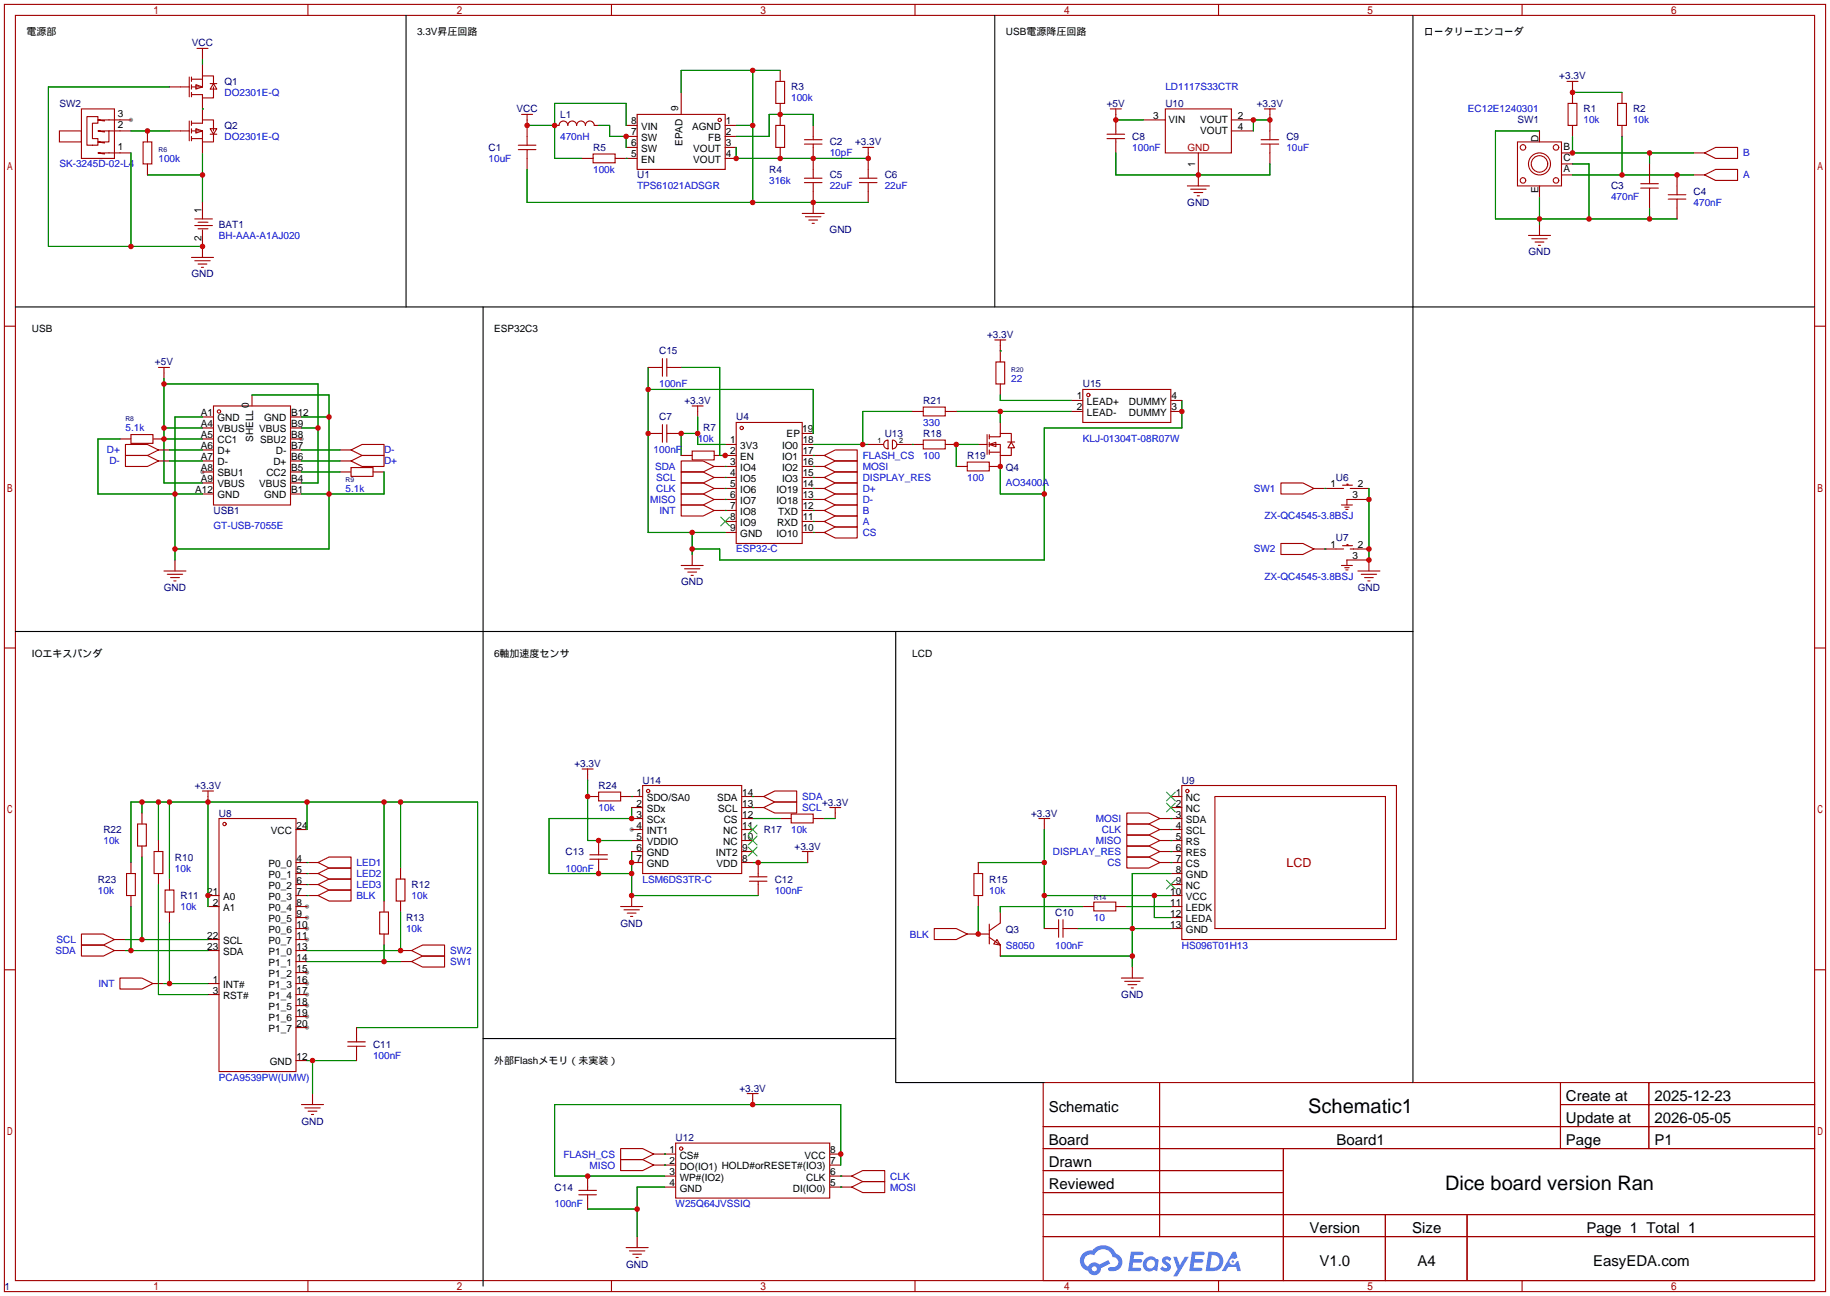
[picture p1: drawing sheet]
<svg xmlns="http://www.w3.org/2000/svg" width="422mm" height="299mm" viewBox="0 0 422 299" stroke-linecap="round" stroke-linejoin="round" font-family="sans-serif">
<g fill="#999">
<circle cx="30.2" cy="27.7" r=".51"/>
<circle cx="70.9" cy="237.2" r=".51"/>
<circle cx="70.9" cy="234.7" r=".51"/>
<circle cx="70.9" cy="232.2" r=".51"/>
<circle cx="70.9" cy="229.6" r=".51"/>
<circle cx="70.9" cy="227.1" r=".51"/>
<circle cx="70.9" cy="224.5" r=".51"/>
<circle cx="70.9" cy="216.9" r=".51"/>
<circle cx="70.9" cy="214.4" r=".51"/>
<circle cx="70.9" cy="211.8" r=".51"/>
<circle cx="70.9" cy="209.3" r=".51"/>
<circle cx="46.7" cy="109" r=".51"/>
<circle cx="69.6" cy="101.3" r=".51"/>
<circle cx="145.8" cy="191.5" r=".51"/>
</g>
<g fill="none" stroke="#a10000" stroke-width=".25">
<path d="M1 1h420.4v297.2h-420.4zM3.6 3.6h415.2v292.1h-415.2zM71.1 1v2.6M141.1 1v2.6M211.2 1v2.6M281.3 1v2.6M351.3 1v2.6M1 75.3h2.6M418.8 75.3h2.6M1 149.6h2.6M418.8 149.6h2.6M1 223.9h2.6"/>
<path d="M418.8 223.9h2.6M240.8 249.9h178v45.8h-178zM267.7 249.9v35.6M360.2 249.9v15.3M360.2 255h58.6M380.6 249.9v15.3M240.8 260.1h178M240.8 265.2h178M240.8 270.3h55.4M240.8 275.3h55.4M296.2 265.2v30.5M71.1 295.7v2.5"/>
<path d="M141.1 295.7v2.5M211.2 295.7v2.5M240.8 280.4h178M240.8 285.5h178M281.3 295.7v2.5M319.8 280.4v15.3M338.6 280.4v15.3M351.3 295.7v2.5"/>
</g>
<g fill="#5487ff">
<path d="M268.5 290.3a1.3 1.3 0 0 1 1.9 .3l-.4 .6a.54 .54 0 0 0-1-.2l.2 .2a1.28 1.28 0 0 1 .8 2 1.53 1.53 0 0 1-2.2-.3l.5-.6 .8 .5a.31 .31 0 0 0 .3-.3 .31 .31 0 0 0-.2-.3 1.12 1.12 0 0 1-.7-1.9z"/>
<path d="M270.8 290.2h.8l.7 1.9 1.2-1.9h.9l-2.7 4.5h-.9l1-1.7z"/>
<path d="M261 289h2.3a.46 .46 0 0 1 .5 .1 .46 .46 0 0 1 .1 .5l-.3 .2h-1.8l-.1 .9h1.6a.4 .4 0 0 1 .3 .4 .4 .4 0 0 1-.4 .4h-1.6l-.2 1.2h1.4a.46 .46 0 0 1 .5 .1 .46 .46 0 0 1 .1 .5l-.4 .2h-2.6z"/>
<path d="M275.1 289h2.3a.47 .47 0 0 1 .5 .1 .47 .47 0 0 1 .1 .5l-.3 .2h-1.8l-.1 .9h1.6a.4 .4 0 0 1 .4 .4 .4 .4 0 0 1-.5 .4h-1.6l-.2 1.2h1.4a.46 .46 0 0 1 .5 .1 .46 .46 0 0 1 .1 .5l-.4 .2h-2.6z"/>
<path d="M284.5 289h.8l.3 1.3-.6 .4a.75 .75 0 0 0-1.1 .3 .75 .75 0 0 0 .5 1 .75 .75 0 0 0 .9-.6l.5-.3 .6 2.4h-.8l-.3-1h-1.8l-.5 1h-1z"/>
<path d="M278.9 289l-.6 4.5h1.4a2.27 2.27 0 0 0 2.7-2.3 2.27 2.27 0 0 0-2.7-2.2zM279.7 289.8a1.5 1.5 0 0 1 1.8 1.5 1.5 1.5 0 0 1-1.9 1.4h-.3z"/>
<path d="M264.4 290.6a1.6 1.6 0 0 0-.4 2.3 1.6 1.6 0 0 0 2.3 .2l.8 .4 .3-2.5-.1-.3h-.5a1.58 1.58 0 0 0-2.4-.1zM265 291.1a.99 .99 0 0 1 1.6 .6 .99 .99 0 0 1-1.3 1.1 .98 .98 0 0 1-.3-1.7z"/>
<path d="M250 289.4a2.37 2.37 0 0 0 1.1 4 1.54 1.54 0 0 0 1.8 1 1.54 1.54 0 0 0 1.2-1.6l2.2-1.1-.5-.8-2.1 1.1a1.57 1.57 0 0 0-2.6 .4 1.5 1.5 0 0 1-.7-2.1 1.5 1.5 0 0 1 2.2-.5 2.23 2.23 0 0 1 2.3-1.4 2.23 2.23 0 0 1 1.9 1.8 1.16 1.16 0 0 1 1.3 1.1 1.16 1.16 0 0 1-1.1 1.3h-.7a.47 .47 0 0 0-.5 .3 .47 .47 0 0 0 .4 .6 2.14 2.14 0 0 0 2.7-1.4 2.14 2.14 0 0 0-1.3-2.7 3.2 3.2 0 0 0-5.5-.7l-1.1 .1zM252 292.9a.6 .6 0 0 1 1.2 0 .6 .6 0 0 1-1.2 0z"/>
<circle cx="284.6" cy="291.3" r=".28"/>
</g>
<g fill="none" stroke="#a10000" stroke-width=".25">
<path d="M43.7 17.8v4.6M44.2 17.8v1M44.2 19.6v1M44.2 18.3h2.5M45.2 19.6l1.5 .5-1.5 .5zM45.5 11.2h2.5M46.7 17.5h2.6v2.1M46.7 17.5v2.6h-2.5M46.7 11.2v2.5M46.7 15v2.5M48.5 19.3h1.5M49.3 19.3l.7 1.3h-1.5z"/>
<path d="M179.1 18.8h2v5.1h-2zM180.1 16.3v2.5M361.7 18.8h2.5M363 18.8v5.1M13.7 30.2h5.1v2.6h-5.1zM18.8 25.1h7.6v11.5h-7.6zM20.1 26.9h2.5v1.5h-1.3v3.6h1.3v1.5h-2.5zM25.1 30.2v2.6h-2.5l1.5 .2M25.1 30.2h-2.5l1.5 .3M25.1 30.2h5.1M30.2 35.3h-7.6l1.5 .3M30.2 27.7h-7.6l1.5 .2"/>
<path d="M33 32.8h2.1v5h-2.1zM34 30.2v2.6M34 37.8v2.6M39.1 30.2h4.6M39.1 20.1h4.6M43.7 27.9v4.6M44.2 28.4h2.5v-.7h2.6v2.5M44.2 30.2h2.5v2.6M44.2 32h2.5M44.2 21.3v1.1M44.2 27.9v1.1M44.2 29.7v1"/>
<path d="M44.2 31.5v1M45.2 29.7l1.5 .5-1.5 .5zM46.7 22.6v5.1M46.7 32.8v2.5M48.5 29.7h1.5l-.7 1.3zM48.5 31h1.5M49.3 30.7v2.1h-2.6M49.3 20.1v2.5h-2.6v-.8h-2.5M119.6 34.5h4.1M119.6 33.5h4.1M120.4 26.4h2.5M121.7 26.4v7.1"/>
<path d="M121.7 34.5v4.6M128 29h1a1.02 1.02 0 0 1 1-1.1 1.02 1.02 0 0 1 1.1 1.1 1.02 1.02 0 0 1 1-1.1 1.02 1.02 0 0 1 1 1.1 1.02 1.02 0 0 1 1-1.1 1.02 1.02 0 0 1 1 1.1 1.02 1.02 0 0 1 1-1.1 1.02 1.02 0 0 1 1.1 1.1h1M134.4 36.6h2.5M136.9 35.6h5.1v2h-5.1zM142 36.6h5.1M144.5 29h2.6M144.5 31.5h2.6M144.5 34h2.6M147.1 26.4h20.3v12.7h-20.3zM157.2 21.3v5.1M167.4 29h2.5M167.4 31.5h2.5"/>
<path d="M167.4 34h2.5M167.4 36.6h2.5M179.1 29h2v5h-2zM180.1 23.9v5.1M180.1 34v2.6M185.7 33.3h4M185.7 32.3h4M187.7 29v3.3M187.7 33.3v7.8M199.1 34h2.6M200.4 34v7.1M255.5 32h4.1"/>
<path d="M255.5 31h4.1M256.3 25.1h2.5M257.6 25.1v5.9M257.6 32v3.3M263.9 27.7h5.1M269 25.1h15.2v10.2h-15.2zM276.6 35.3v7.6M284.2 27.7h5.1M284.2 30.2h5.1M291.1 33.3h4M291.1 32.3h4M291.8 25.1h2.6"/>
<path d="M293.1 25.1v7.2M293.1 33.3v4.5M350.3 32.8h10.1v10.1h-10.1zM355.3 30.2v2.6M360.4 35.3h2.6M360.4 37.8h2.6M361.9 23.9h2.1v5.1h-2.1zM363 29v2.5M373.4 23.9h2v5.1h-2zM374.4 21.3v2.6M374.4 29v2.5M380.7 37.8v4.6"/>
<path d="M390.9 35.3h2.5M393.4 35.3l2.6-1.3h5.1v2.6h-5.1zM44.2 59.4h5.1M45 50.5h4M45 52.1h4M45.7 51.3h2.3M45.7 52.8h2.3M46.7 46.7v3.8M46.7 53.1v6.3M185.2 49.3h5M185.7 41.1h4M185.7 42.2h4"/>
<path d="M185.9 50h3.6M186.7 50.8h2M187.5 51.6h.5M187.7 42.2v7.1M198.4 41.1h4M198.4 42.2h4M200.4 42.2v4.5M274.1 42.9h5M274.8 43.7h3.6M275.6 44.5h2M276.4 45.2h.5M352.8 54.4h5.1"/>
<path d="M353.6 55.1h3.5M354.3 55.9h2.1M355.1 56.6h.5M355.3 42.9v2.6M355.3 51.8v2.6M360.4 40.4h2.6M378.7 42.4h4.1M378.7 43.4h4.1M380.7 43.4v4.6M385.1 45h4M385.1 46h4M387.1 40.4v4.6"/>
<path d="M387.1 46v4.5M390.9 40.4h2.5M393.4 40.4l2.6-1.3h5.1v2.6h-5.1zM45 60.2h3.5M45.7 61h2.1M46.5 61.7h.5M229.6 78.5h2.6M230.9 78.5v5.1M36.6 84.8h2.5M37.8 84.8v2.6M46.7 96.3h2.6M46.7 98.8h2.6"/>
<path d="M49.3 93.7h17.8v22.9h-17.8zM58.2 91.2v2.5M67.1 96.3h2.5M67.1 98.8h2.5M149.6 84.8h3.3M152.9 82.8v4.1M152.9 98v4.1M153.9 82.8v4.1M153.9 98v4.1M153.9 84.8h3.3M159.8 93.7h2.5M161 93.7v2.6"/>
<path d="M169.9 97.5h15.3v28h-15.3zM210.6 95h2.5M213.1 94h5.1v2h-5.1zM218.2 95h2.5M229.9 83.6h2v5h-2zM230.9 88.6v2.6M230.9 97.5v2.6M247.4 95h2.5M247.4 92.5h2.5M249.9 89.9h20.4v7.6h-20.4zM270.3 95h2.5M270.3 92.5h2.5"/>
<path d="M27.7 101.3h2.5M29 105.2h5l2.6 1.2-2.6 1.3h-5zM29 102.6h5l2.6 1.3-2.6 1.3h-5zM30.2 100.3h5.1v2.1h-5.1zM35.3 101.3h2.5M36.6 103.9h2.5M36.6 106.4h2.5M46.7 101.3h2.6M46.7 109h2.6M46.7 103.9h2.6M46.7 106.4h2.6M46.7 111.5h2.6"/>
<path d="M46.7 114h2.6M67.1 101.3h2.5M67.1 109h2.5M67.1 103.9h2.5M67.1 106.4h2.5M67.1 111.5h2.5M67.1 114h2.5M78.5 109h2.5M78.5 103.9h2.5M78.5 106.4h2.5M81 108h5.1v2h-5.1zM81 103.9l2.6-1.3h5v2.6h-5z"/>
<path d="M81 106.4l2.6-1.2h5v2.5h-5zM86.1 109h2.5M149.6 100.1h3.3M153.9 100.1h3.3M157.2 114h5.1l2.5 1.3-2.5 1.3h-5.1zM157.2 111.5h5.1l2.5 1.3-2.5 1.2h-5.1zM157.2 109h5.1l2.5 1.2-2.5 1.3h-5.1zM157.2 106.4h5.1l2.5 1.3-2.5 1.3h-5.1zM157.2 116.6h5.1l2.5 1.3-2.5 1.2h-5.1zM157.2 105.2h2.6M159.8 104.1h5v2.1h-5zM164.8 115.3h5.1"/>
<path d="M164.8 112.8h5.1M164.8 105.2h5.1M164.8 107.7h5.1M164.8 110.2h5.1M164.8 117.9h5.1M167.4 102.6h2.5M185.2 115.3h5M185.2 112.8h5M185.2 100.1h2.5M185.2 102.6h2.5M185.2 105.2h5M185.2 107.7h5"/>
<path d="M185.2 110.2h5M185.2 117.9h5M190.2 115.3l2.6-1.3h5.1v2.6h-5.1zM190.2 112.8l2.6-1.3h5.1v2.5h-5.1zM190.2 107.7l2.6-1.3h5.1v2.6h-5.1zM190.2 117.9l2.6-1.3h5.1v2.5h-5.1zM190.2 110.2l2.6-1.2h5.1v2.5h-5.1zM190.2 105.2l2.6-1.3h5.1v2.5h-5.1zM204.3 101.9l.7-.3v2a1.02 1.02 0 0 1-1-.6 1.02 1.02 0 0 1 .3-1.1zM206 101.6a1.02 1.02 0 0 1 1 1 1.02 1.02 0 0 1-1 1zM210.6 102.6h2.5M213.1 101.6h5.1v2h-5.1z"/>
<path d="M218.2 102.6h2.5M220.7 107.7h2.6M223.3 106.7h5v2h-5zM225.8 102.6h2M227.8 100.3v4.6M228.3 102.6h2.6v2.6h2.5v-1.8M228.3 100.8h2.6v-.7h2.5v2M228.3 102.6l1.6-.5v1zM228.3 100.3v1M228.3 102.1v1M228.3 103.9v1M228.3 104.4h2.6"/>
<path d="M230.9 105.2v2.5h-2.6M232.6 102h1.6M233.4 102.1l.8 1.3h-1.5zM295.7 111.5h5l2.6 1.3-2.6 1.2h-5zM303.3 112.8h6.8M309.6 116.6h2.6M309.9 112h2.3M310.4 117.1h1M310.6 117.6h.5M310.9 112v-.2h.2v.2M311.7 112.8h4.3M316 115.3h-5.1v1.3"/>
<path d="M37.8 131.8h5.1M38.6 132.6h3.6M39.4 133.3h2M40.1 134.1h.5M40.4 129.3v2.5M157.2 130.6h5.1M158 131.3h3.5M158.7 132.1h2.1M159.5 132.8h.5M159.8 128v2.6M167.4 120.4h2.5M167.4 122.9h2.5"/>
<path d="M185.2 120.4h5M185.2 122.9h5M190.2 122.9l2.6-1.2h5.1v2.5h-5.1zM190.2 120.4l2.6-1.3h5.1v2.6h-5.1zM295.7 125.5h5l2.6 1.2-2.6 1.3h-5zM303.3 126.7h6.8M309.6 130.6h2.6M309.9 126h2.3M310.4 131.1h1M310.6 131.6h.5M310.9 126v-.3h.2v.3M310.9 130.6v-1.3h5.1v2.5"/>
<path d="M311.7 126.7h4.3M313.4 131.8h5.1M314.2 132.6h3.6M315 133.3h2M315.7 134.1h.5M134.4 177.5h2.5M135.6 177.5v2.6M30.2 199.1v2.6M31.7 190.2h2.1v5.1h-2.1zM32.8 187.7v2.5M32.8 195.3v2.6M35.6 196.6h2v5.1h-2z"/>
<path d="M36.6 194.1v2.5M46.7 182.6h2.6M48 182.6v2.6M50.5 189h17.8v58.4h-17.8zM68.3 191.5h2.6M68.3 199.1h5.1M73.4 199.1l2.5-1.2h5.1v2.5h-5.1zM135.6 183.9h2.6M136.1 197.4h4.1M136.1 198.4h4.1M138.2 182.9h5.1v2h-5.1zM138.2 194.1v3.3"/>
<path d="M138.2 198.4v3.3M143.3 183.9h5M145.8 186.4h2.5M145.8 189h2.5M145.8 191.5h2.5M145.8 194.1h2.5M145.8 196.6h2.5M145.8 199.1h2.5M148.3 181.4h22.9v20.3h-22.9zM171.2 183.9h5.1M171.2 186.4h5.1M171.2 189h2.5"/>
<path d="M171.2 191.5h2.5M171.2 194.1h2.5M171.2 196.6h2.5M171.2 199.1h2.5M175 199.1v3.3M176.3 186.4l2.5-1.2h5.1v2.5h-5.1zM176.3 183.9l2.5-1.3h5.1v2.6h-5.1zM180.1 189h2.5M182.6 188h5.1v2h-5.1zM185.2 196.6h2.5M186.4 196.6v2.5M187.7 189h2.5"/>
<path d="M191.5 186.4h2.6M192.8 186.4v2.6M225.8 199.1v2.6M239.8 189h2.5M241 189v2.5M260.1 192.8h5.1l2.5 1.3-2.5 1.2h-5.1zM260.1 187.7h5.1l2.5 1.3-2.5 1.2h-5.1zM260.1 190.2h5.1l2.5 1.3-2.5 1.3h-5.1zM260.1 197.9h5.1l2.5 1.2-2.5 1.3h-5.1zM260.1 195.3h5.1l2.5 1.3-2.5 1.3h-5.1zM267.7 189h5.1M267.7 191.5h5.1"/>
<path d="M267.7 194.1h5.1M267.7 196.6h5.1M267.7 199.1h5.1M270.3 183.9h2.5M270.3 186.4h2.5M272.8 181.4h49.5v35.5h-49.5zM280.4 183.9h39.4v30.5h-39.4zM18.8 215.6h5.1l2.5 1.3-2.5 1.3h-5.1zM18.8 218.2h5.1l2.5 1.3-2.5 1.2h-5.1zM26.4 219.5h2.6M26.4 216.9h2.6M29.2 201.7h2v5.1h-2z"/>
<path d="M30.2 206.8v2.5M36.6 201.7v2.5M38.1 205.5h2v5.1h-2zM39.1 202.9v2.6M39.1 210.6v2.5M48 206.8h2.5M48 209.3h2.5M48 219.5h2.5M48 216.9h2.5M68.3 201.7h5.1M68.3 204.2h5.1M68.3 206.8h5.1"/>
<path d="M68.3 209.3h2.6M68.3 211.8h2.6M68.3 214.4h2.6M68.3 219.5h2.6M68.3 216.9h2.6M73.4 201.7l2.5-1.3h5.1v2.5h-5.1zM73.4 204.2l2.5-1.3h5.1v2.6h-5.1zM73.4 206.8l2.5-1.3h5.1v2.5h-5.1zM87.6 210.6h2.1v5h-2.1zM88.6 208v2.6M88.6 215.6v2.6M91.4 202.9h2.1v5.1h-2.1z"/>
<path d="M92.5 219.5h2.5M92.5 200.4v2.5M92.5 208v2.6M95 219.5l2.5-1.3h5.1v2.5h-5.1zM143.3 209.3h5M144 210.1h3.6M144.8 210.8h2M145.5 211.6h.5M145.8 206.8v2.5M173 202.4h4M173 203.5h4M175 203.5v3.3"/>
<path d="M215.6 214.4h5.1l2.6 1.2-2.6 1.3h-5.1zM223.3 215.6h5M224.8 201.7h2v5.1h-2zM225.8 206.8v2.5M228.3 213.4v4.5M228.3 216.4l2.6 1.8M230.1 216.9l.8 1.3-1.5-.3zM230.9 210.6v2.5l-2.6 1.8M230.9 218.2v2.5M241 214.4h3.3M244.3 212.3v4.1M245.4 214.4h3.3"/>
<path d="M245.4 212.3v4.1M249.9 209.3h2.6M252.5 208.3h5.1v2h-5.1zM257.6 209.3h2.5M270.3 201.7h2.5M270.3 204.2h2.5M270.3 206.8h2.5M270.3 209.3h2.5M270.3 211.8h2.5M270.3 214.4h2.5M27.7 225.8h5.1l2.5 1.3-2.5 1.2h-5.1zM35.3 227.1h2.5"/>
<path d="M48 227.1h2.5M48 229.6h2.5M68.3 222h2.6M68.3 227.1h2.6M68.3 229.6h2.6M68.3 237.2h2.6M68.3 234.7h2.6M68.3 232.2h2.6M68.3 224.5h2.6M82.3 237.2v3.3M92.5 222h2.5M95 222l2.5-1.3h5.1v2.6h-5.1z"/>
<path d="M258.8 225.8h5.1M259.6 226.6h3.5M260.3 227.3h2.1M261.1 228.1h.5M261.4 223.3v2.5M68.3 244.9h2.6M69.6 255h5.1M70.4 255.8h3.5M71.1 256.5h2.1M71.9 257.3h.5M72.1 252.5v2.5M80.3 241.6h4"/>
<path d="M80.3 240.5h4M82.3 241.6v3.3M172.5 252.5h2.5M173.7 252.5v2.5M133.6 274.8h4.1M133.6 275.8h4.1M135.6 271.5v3.3M135.6 275.8v3.3M143.3 267.7h5l2.6 1.3-2.6 1.3h-5zM143.3 265.2h5l2.6 1.2-2.6 1.3h-5zM150.9 266.4h5.1M150.9 269h5.1"/>
<path d="M153.4 271.5h2.6M153.4 274.1h2.6M156 263.9h35.5v12.7h-35.5zM191.5 266.4h2.6M191.5 269h2.6M191.5 271.5h5.1M191.5 274.1h5.1M196.6 274.1l2.5-1.3h5.1v2.5h-5.1zM196.6 271.5l2.5-1.2h5.1v2.5h-5.1zM144.5 288h5.1M145.3 288.8h3.5M146 289.6h2.1"/>
<path d="M146.8 290.3h.5M147.1 285.5v2.5"/>
<circle cx="166.1" cy="27.7" r=".38"/>
<circle cx="351.5" cy="34" r=".63"/>
<circle cx="355.3" cy="37.8" r="2.54"/>
<circle cx="355.3" cy="37.8" r="1.9"/>
<circle cx="359.2" cy="34" r=".63"/>
<circle cx="351.5" cy="41.7" r=".63"/>
<circle cx="359.2" cy="41.7" r=".63"/>
<circle cx="50.5" cy="95" r=".38"/>
<circle cx="171.2" cy="98.8" r=".38"/>
<circle cx="251.2" cy="91.2" r=".38"/>
<circle cx="51.8" cy="190.2" r=".38"/>
<circle cx="149.6" cy="182.6" r=".38"/>
<circle cx="274.1" cy="182.6" r=".38"/>
<circle cx="157.2" cy="265.2" r=".38"/>
</g>
<g fill="none" stroke="#008700" stroke-width=".25">
<path d="M46.7 13.7v1.3M173.7 16.3v30.4M180.1 16.3h-22.9v5M30.2 30.2h8.9M30.2 35.3v21.6M39.1 20.1h-27.9v36.8h35.5M46.7 25.1h.1M46.7 35.3v11.4M121.7 29h6.3M121.7 39.1v7.6h78.7M138.2 29h2.5v2.5h3.8v2.5M144.5 36.6h.1"/>
<path d="M144.5 29v-5.1h-16.5v12.7h6.4M169.9 29h3.8M169.9 34v2.6h30.5M187.7 29v-2.6h-10.2v5.1h-7.6M257.6 35.3v5.1h35.5v-2.6M257.6 27.7h6.3M293.1 27.7h-3.8v2.5M355.3 30.2h-10.1v20.3h41.9M363 37.8h3.8v12.7M363 31.5v3.8h27.9M363 21.3h11.4M374.4 31.5v8.9"/>
<path d="M380.7 35.3v2.5M34 40.4h12.7M355.3 45.5v6.3M363 40.4h27.9M380.7 48v2.5M37.8 87.4v24.1h8.9M37.8 88.6h35.6v22.9h-3.8M37.8 98.8h8.9M46.7 96.3h-6.3v33M58.2 91.2h17.7v35.5h-35.5M69.6 98.8h3.8M69.6 96.3h6.3"/>
<path d="M149.6 89.9h38.1v10.2M149.6 84.8v38.1h17.8M157.2 84.8h8.9v20.4h1.3M161 96.3v6.3h6.4M210.6 95h-11.5v7.6M220.7 95h26.7M230.9 81h.1M230.9 91.2v1.3h16.5M230.9 95v2.5M272.8 92.5v6.3h-31.8v30.5h-74.9v-2.6h-6.3M27.7 101.3h-5.1v12.7h24.1M37.8 101.3h8.9"/>
<path d="M39.1 106.4h7.6M39.1 103.9h7.6M69.6 106.4h8.9M69.6 103.9h8.9M69.6 109h8.9M88.6 109v5h-19M161 100.1h-3.8v5.1M167.4 112.8h.1M167.4 107.7h.1M167.4 110.2h.1M167.4 117.9h.1M167.4 115.3h.1"/>
<path d="M187.7 115.3h.1M187.7 112.8h.1M187.7 110.2h.1M187.7 117.9h.1M187.7 105.2h.1M187.7 107.7h.1M187.7 102.6h12.7M210.6 102.6h.1M225.8 102.6h-5.1v5.1M230.9 107.7v6.3h10.1M305.8 112.8h.1M316 112.8v16.5"/>
<path d="M159.8 122.9v5.1M187.7 122.9h.1M187.7 120.4h.1M305.8 126.7h.1M30.2 199.1v-13.9h80v52h-27.9M32.8 185.2v2.5M32.8 197.9v19M36.6 185.2v8.9M39.1 185.2v17.7M48 185.2v24.1M70.9 199.1h.1M70.9 185.2v6.3"/>
<path d="M88.6 185.2v22.8M92.5 185.2v15.2M135.6 180.1v14h10.2M145.8 183.9h.1M145.8 186.4v2.6h-19.1v12.7h19.1M145.8 196.6v10.2h29.2M173.7 186.4h.1M173.7 183.9h.1M173.7 199.1h12.7M173.7 189h6.4M190.2 189h2.6M225.8 199.1h15.2"/>
<path d="M241 191.5v22.9M270.3 199.1h.1M270.3 191.5h.1M270.3 196.6h.1M270.3 194.1h.1M270.3 189h.1M29 216.9h19M29 219.5h19M30.2 209.3v10.2M36.6 204.2v25.4h11.4M39.1 213.1v14M70.9 201.7h.1"/>
<path d="M70.9 204.2h.1M70.9 206.8h.1M88.6 218.2v3.8M92.5 210.6v8.9h-21.6M225.8 209.3v6.3M241 206.8h29.3M248.7 214.4h21.6M249.9 209.3h-19v1.3M260.1 209.3h10.2M266.4 206.8v5h3.9M270.3 201.7h-8.9v21.6M37.8 227.1h10.2"/>
<path d="M70.9 222h21.6M230.9 220.7h30.5M70.9 244.9h11.4M72.1 244.9v7.6M135.6 279.1h11.5M153.4 269h.1M153.4 266.4h.1M153.4 274.1h-6.3v11.4M194.1 271.5h.1M194.1 274.1h.1M194.1 269v-14h-66.1v16.5h25.4"/>
</g>
<g fill="none" stroke="#3c3" stroke-width=".25">
<path d="M166.4 119.4l2 2M168.4 119.4l-2 2M172.7 195.6l2.1 2M172.7 193l2.1 2.1M172.7 190.5l2.1 2M174.8 195.6l-2.1 2M174.8 193l-2.1 2.1M174.8 190.5l-2.1 2M269.2 182.9l2.1 2M269.2 185.4l2.1 2.1M271.3 182.9l-2.1 2M271.3 185.4l-2.1 2.1"/>
<path d="M269.2 203.2l2.1 2M271.3 203.2l-2.1 2"/>
</g>
<path d="M200.4 102.6h3.6M207 102.6h3.6" fill="none" stroke="#870000" stroke-width=".25"/>
<path d="M93.7 3.6v67.3M229.6 3.6v67.3M326.1 3.6v246.3M3.6 70.9h415.2M111.5 70.9v226M3.6 145.8h322.5M206.8 145.8v104.1h34.2M111.5 239.8h95.3" fill="none" stroke="#000" stroke-width=".25"/>
<g fill="#c00">
<circle cx="355.3" cy="50.5" r=".63"/>
<circle cx="366.8" cy="50.5" r=".63"/>
<circle cx="380.7" cy="50.5" r=".63"/>
<circle cx="46.7" cy="40.4" r=".63"/>
<circle cx="316" cy="115.3" r=".63"/>
<circle cx="316" cy="126.7" r=".63"/>
<circle cx="316" cy="129.3" r=".63"/>
<circle cx="34" cy="30.2" r=".63"/>
<circle cx="30.2" cy="56.9" r=".63"/>
<circle cx="46.7" cy="56.9" r=".63"/>
<circle cx="374.4" cy="40.4" r=".63"/>
<circle cx="387.1" cy="40.4" r=".63"/>
<circle cx="363" cy="35.3" r=".63"/>
<circle cx="380.7" cy="35.3" r=".63"/>
<circle cx="363" cy="21.3" r=".63"/>
<circle cx="261.4" cy="214.4" r=".63"/>
<circle cx="261.4" cy="220.7" r=".63"/>
<circle cx="128" cy="29" r=".63"/>
<circle cx="121.7" cy="29" r=".63"/>
<circle cx="144.5" cy="31.5" r=".63"/>
<circle cx="180.1" cy="26.4" r=".63"/>
<circle cx="169.9" cy="36.6" r=".63"/>
<circle cx="180.1" cy="36.6" r=".63"/>
<circle cx="187.7" cy="36.6" r=".63"/>
<circle cx="200.4" cy="36.6" r=".63"/>
<circle cx="173.7" cy="16.3" r=".63"/>
<circle cx="173.7" cy="29" r=".63"/>
<circle cx="173.7" cy="46.7" r=".63"/>
<circle cx="187.7" cy="46.7" r=".63"/>
<circle cx="161" cy="100.1" r=".63"/>
<circle cx="157.2" cy="100.1" r=".63"/>
<circle cx="266.4" cy="206.8" r=".63"/>
<circle cx="241" cy="206.8" r=".63"/>
<circle cx="241" cy="199.1" r=".63"/>
<circle cx="70.9" cy="185.2" r=".63"/>
<circle cx="48" cy="185.2" r=".63"/>
<circle cx="48" cy="206.8" r=".63"/>
<circle cx="39.1" cy="185.2" r=".63"/>
<circle cx="36.6" cy="185.2" r=".63"/>
<circle cx="32.8" cy="185.2" r=".63"/>
<circle cx="88.6" cy="185.2" r=".63"/>
<circle cx="92.5" cy="185.2" r=".63"/>
<circle cx="39.1" cy="227.1" r=".63"/>
<circle cx="32.8" cy="216.9" r=".63"/>
<circle cx="30.2" cy="219.5" r=".63"/>
<circle cx="72.1" cy="244.9" r=".63"/>
<circle cx="92.5" cy="219.5" r=".63"/>
<circle cx="88.6" cy="222" r=".63"/>
<circle cx="167.4" cy="105.2" r=".63"/>
<circle cx="257.6" cy="27.7" r=".63"/>
<circle cx="276.6" cy="40.4" r=".63"/>
<circle cx="293.1" cy="27.7" r=".63"/>
<circle cx="289.3" cy="27.7" r=".63"/>
<circle cx="37.8" cy="101.3" r=".63"/>
<circle cx="37.8" cy="98.8" r=".63"/>
<circle cx="37.8" cy="88.6" r=".63"/>
<circle cx="73.4" cy="98.8" r=".63"/>
<circle cx="225.8" cy="215.6" r=".63"/>
<circle cx="40.4" cy="114" r=".63"/>
<circle cx="40.4" cy="126.7" r=".63"/>
<circle cx="75.9" cy="114" r=".63"/>
<circle cx="75.9" cy="96.3" r=".63"/>
<circle cx="175" cy="199.1" r=".63"/>
<circle cx="145.8" cy="199.1" r=".63"/>
<circle cx="145.8" cy="201.7" r=".63"/>
<circle cx="145.8" cy="206.8" r=".63"/>
<circle cx="138.2" cy="201.7" r=".63"/>
<circle cx="145.8" cy="189" r=".63"/>
<circle cx="173.7" cy="255" r=".63"/>
<circle cx="135.6" cy="271.5" r=".63"/>
<circle cx="194.1" cy="266.4" r=".63"/>
<circle cx="147.1" cy="279.1" r=".63"/>
<circle cx="241" cy="114" r=".63"/>
<circle cx="230.9" cy="107.7" r=".63"/>
<circle cx="272.8" cy="95" r=".63"/>
<circle cx="159.8" cy="126.7" r=".63"/>
<circle cx="159.8" cy="122.9" r=".63"/>
<circle cx="149.6" cy="100.1" r=".63"/>
<circle cx="149.6" cy="89.9" r=".63"/>
<circle cx="199.1" cy="102.6" r=".63"/>
<circle cx="220.7" cy="102.6" r=".63"/>
<circle cx="230.9" cy="95" r=".63"/>
<circle cx="138.2" cy="194.1" r=".63"/>
<circle cx="135.6" cy="183.9" r=".63"/>
</g>
<g font-size="4.6">
<text x="302" y="257">Schematic1</text>
<text x="333.5" y="274.8">Dice board version Ran</text>
</g>
<g font-size="3.5">
<text x="242.1" y="256.7">Schematic</text>
<text x="361.5" y="254.2">Create at</text>
<text x="381.9" y="254.2">2025-12-23</text>
<text x="361.5" y="259.2">Update at</text>
<text x="381.9" y="259.2">2026-05-05</text>
<text x="242.1" y="264.3">Board</text>
<text x="242.1" y="269.4">Drawn</text>
<text x="308.5" y="264.3">Board1</text>
<text x="361.5" y="264.3">Page</text>
<text x="381.9" y="264.3">P1</text>
<text x="242.1" y="274.5">Reviewed</text>
<text x="302.3" y="284.6">Version</text>
<text x="326" y="284.6">Size</text>
<text x="366.2" y="284.6">Page 1 Total 1</text>
<text x="304.6" y="292.3">V1.0</text>
<text x="327.2" y="292.3">A4</text>
<text x="367.7" y="292.3">EasyEDA.com</text>
</g>
<text font-size="2.9" fill="#a00000" x="296.9" y="200.3">LCD</text>
<g font-size="2.3">
<text x="6.1" y="8.2">電源部</text>
<text x="96.3" y="8.2">3.3V昇圧回路</text>
<text x="232.2" y="8.2">USB電源降圧回路</text>
<text x="328.7" y="8.2">ロータリーエンコーダ</text>
<text x="27.2" y="27">3</text>
<text x="27.2" y="29.5">2</text>
<text x="145.7" y="28.7">8</text>
<text x="148" y="30">VIN</text>
<text x="156.5" y="25.6" transform="rotate(-90 156.5 25.6)">9</text>
<text x="159.8" y="30">AGND</text>
<text x="167.5" y="28.7">1</text>
<text x="266.2" y="27.5">3</text>
<text x="269.7" y="28.5">VIN</text>
<text x="277.1" y="28.5">VOUT</text>
<text x="285.8" y="27.5">2</text>
<text x="285.8" y="30">4</text>
<text x="27.2" y="34.6">1</text>
<text x="145.7" y="33.8">6</text>
<text x="145.7" y="31.3">7</text>
<text x="148" y="35.1">SW</text>
<text x="148" y="32.5">SW</text>
<text x="157.5" y="33.7" transform="rotate(-90 157.5 33.7)">EPAD</text>
<text x="160" y="35.1">VOUT</text>
<text x="163.5" y="32.5">FB</text>
<text x="167.5" y="31.3">2</text>
<text x="167.5" y="33.8">3</text>
<text x="277.1" y="31">VOUT</text>
<text x="355.1" y="32.8" transform="rotate(-90 355.1 32.8)">D</text>
<text x="360.9" y="34.6">B</text>
<text x="145.7" y="36.3">5</text>
<text x="148" y="37.6">EN</text>
<text x="160" y="37.6">VOUT</text>
<text x="167.5" y="36.3">4</text>
<text x="275.9" y="38.6" transform="rotate(-90 275.9 38.6)">1</text>
<text x="360.9" y="39.7">A</text>
<text x="360.9" y="37.1">C</text>
<text x="355.1" y="44.5" transform="rotate(-90 355.1 44.5)">E</text>
<text x="46.5" y="49.3" transform="rotate(-90 46.5 49.3)">1</text>
<text x="46.5" y="55.6" transform="rotate(-90 46.5 55.6)">2</text>
<text x="7.4" y="76.8">USB</text>
<text x="114" y="76.8">ESP32C3</text>
<text x="57.4" y="94.2" transform="rotate(-90 57.4 94.2)">0</text>
<text x="248.5" y="92.2">1</text>
<text x="248.5" y="94.8">2</text>
<text x="250.9" y="93.5">LEAD+</text>
<text x="260.6" y="93.5">DUMMY</text>
<text x="270.4" y="94.8">3</text>
<text x="270.4" y="92.2">4</text>
<text x="46.3" y="96">A1</text>
<text x="46.3" y="98.6">A4</text>
<text x="46.3" y="101.1">A5</text>
<text x="50.2" y="97.3">GND</text>
<text x="50.2" y="99.8">VBUS</text>
<text x="59.8" y="99.8">VBUS</text>
<text x="61" y="97.3">GND</text>
<text x="67.2" y="101.1">B8</text>
<text x="67.2" y="98.6">B9</text>
<text x="67.2" y="96">B12</text>
<text x="181.6" y="100.9">EP</text>
<text x="185.2" y="99.8">19</text>
<text x="250.9" y="96">LEAD-</text>
<text x="260.6" y="96">DUMMY</text>
<text x="46.3" y="103.7">A6</text>
<text x="46.3" y="106.2">A7</text>
<text x="50.2" y="102.4">CC1</text>
<text x="50.2" y="104.9">D+</text>
<text x="50.2" y="107.5">D-</text>
<text x="58.5" y="102" transform="rotate(-90 58.5 102)">SHELL</text>
<text x="60.1" y="102.4">SBU2</text>
<text x="63.1" y="107.5">D+</text>
<text x="63.7" y="104.9">D-</text>
<text x="67.2" y="106.2">B6</text>
<text x="67.2" y="103.7">B7</text>
<text x="168.5" y="107.5">3</text>
<text x="168.5" y="104.9">2</text>
<text x="168.5" y="102.4">1</text>
<text x="170.9" y="106.2">EN</text>
<text x="170.9" y="103.7">3V3</text>
<text x="180.5" y="103.7">IO0</text>
<text x="180.5" y="106.2">IO1</text>
<text x="185.3" y="102.4">18</text>
<text x="185.3" y="104.9">17</text>
<text x="185.3" y="107.5">16</text>
<text x="45" y="113.8">A12</text>
<text x="46.3" y="108.7">A8</text>
<text x="46.3" y="111.3">A9</text>
<text x="50.2" y="110">SBU1</text>
<text x="50.2" y="112.5">VBUS</text>
<text x="59.8" y="112.5">VBUS</text>
<text x="61.5" y="110">CC2</text>
<text x="67.2" y="113.8">B1</text>
<text x="67.2" y="111.3">B4</text>
<text x="67.2" y="108.7">B5</text>
<text x="168.5" y="112.5">5</text>
<text x="168.5" y="110">4</text>
<text x="170.9" y="113.8">IO6</text>
<text x="170.9" y="111.3">IO5</text>
<text x="170.9" y="108.7">IO4</text>
<text x="179.2" y="113.8">IO19</text>
<text x="180.5" y="108.7">IO2</text>
<text x="180.5" y="111.3">IO3</text>
<text x="185.3" y="110">15</text>
<text x="185.3" y="112.5">14</text>
<text x="307.1" y="112.5">1</text>
<text x="313.4" y="112.5">2</text>
<text x="50.2" y="115.1">GND</text>
<text x="61" y="115.1">GND</text>
<text x="168.5" y="117.6">7</text>
<text x="168.5" y="115.1">6</text>
<text x="170.9" y="118.9">IO8</text>
<text x="170.9" y="116.4">IO7</text>
<text x="179.2" y="116.4">IO18</text>
<text x="179.6" y="118.9">TXD</text>
<text x="185.3" y="115.1">13</text>
<text x="185.3" y="117.6">12</text>
<text x="312.2" y="115.1">3</text>
<text x="168.5" y="122.7">9</text>
<text x="168.5" y="120.2">8</text>
<text x="170.9" y="124">GND</text>
<text x="170.9" y="121.4">IO9</text>
<text x="179.2" y="124">IO10</text>
<text x="179.4" y="121.4">RXD</text>
<text x="185.3" y="120.2">11</text>
<text x="185.3" y="122.7">10</text>
<text x="307.1" y="126.5">1</text>
<text x="312.2" y="129.1">3</text>
<text x="313.4" y="126.5">2</text>
<text x="7.4" y="151.7">IOエキスパンダ</text>
<text x="114" y="151.7">6軸加速度センサ</text>
<text x="210.6" y="151.7">LCD</text>
<text x="146.9" y="183.7">1</text>
<text x="149.3" y="184.9">SDO/SA0</text>
<text x="165.5" y="184.9">SDA</text>
<text x="171.3" y="183.7">14</text>
<text x="271.4" y="183.7">1</text>
<text x="273.7" y="184.9">NC</text>
<text x="68.5" y="191.3">24</text>
<text x="146.9" y="186.2">2</text>
<text x="146.9" y="188.7">3</text>
<text x="146.9" y="191.3">4</text>
<text x="149.3" y="187.5">SDx</text>
<text x="149.3" y="190">SCx</text>
<text x="165.8" y="187.5">SCL</text>
<text x="167" y="190">CS</text>
<text x="171.3" y="191.3">11</text>
<text x="171.3" y="188.7">12</text>
<text x="171.3" y="186.2">13</text>
<text x="271.4" y="186.2">2</text>
<text x="271.4" y="188.7">3</text>
<text x="271.4" y="191.3">4</text>
<text x="273.7" y="187.5">NC</text>
<text x="273.7" y="190">SDA</text>
<text x="62.5" y="192.6">VCC</text>
<text x="146.9" y="193.8">5</text>
<text x="146.9" y="196.4">6</text>
<text x="149.3" y="192.6">INT1</text>
<text x="149.3" y="195.1">VDDIO</text>
<text x="149.3" y="197.6">GND</text>
<text x="165.3" y="197.6">INT2</text>
<text x="166.9" y="195.1">NC</text>
<text x="166.9" y="192.6">NC</text>
<text x="171.3" y="196.4">9</text>
<text x="171.3" y="193.8">10</text>
<text x="271.4" y="193.8">5</text>
<text x="271.4" y="196.4">6</text>
<text x="273.7" y="192.6">SCL</text>
<text x="273.7" y="195.1">RS</text>
<text x="273.7" y="197.6">RES</text>
<text x="62" y="202.7">P0_1</text>
<text x="62" y="200.2">P0_0</text>
<text x="68.5" y="204">6</text>
<text x="68.5" y="201.4">5</text>
<text x="68.5" y="198.9">4</text>
<text x="146.9" y="198.9">7</text>
<text x="149.3" y="200.2">GND</text>
<text x="165.4" y="200.2">VDD</text>
<text x="171.3" y="198.9">8</text>
<text x="271.4" y="198.9">7</text>
<text x="271.4" y="201.4">8</text>
<text x="271.4" y="204">9</text>
<text x="273.7" y="200.2">CS</text>
<text x="273.7" y="202.7">GND</text>
<text x="47.9" y="206.5">21</text>
<text x="49.1" y="209.1">2</text>
<text x="51.5" y="207.8">A0</text>
<text x="62" y="207.8">P0_3</text>
<text x="62" y="205.3">P0_2</text>
<text x="68.5" y="209.1">8</text>
<text x="68.5" y="206.5">7</text>
<text x="270.1" y="206.5">10</text>
<text x="270.1" y="209.1">11</text>
<text x="273.7" y="205.3">NC</text>
<text x="273.7" y="207.8">VCC</text>
<text x="51.5" y="210.3">A1</text>
<text x="62" y="215.4">P0_6</text>
<text x="62" y="212.9">P0_5</text>
<text x="62" y="210.3">P0_4</text>
<text x="68.5" y="214.1">10</text>
<text x="68.5" y="211.6">9</text>
<text x="270.1" y="211.6">12</text>
<text x="270.1" y="214.1">13</text>
<text x="273.7" y="210.3">LEDK</text>
<text x="273.7" y="212.9">LEDA</text>
<text x="273.7" y="215.4">GND</text>
<text x="47.9" y="216.7">22</text>
<text x="47.9" y="219.2">23</text>
<text x="51.5" y="218">SCL</text>
<text x="51.5" y="220.5">SDA</text>
<text x="62" y="220.5">P1_0</text>
<text x="62" y="218">P0_7</text>
<text x="68.5" y="221.8">14</text>
<text x="68.5" y="219.2">13</text>
<text x="68.5" y="216.7">11</text>
<text x="49.1" y="226.8">1</text>
<text x="62" y="225.6">P1_2</text>
<text x="62" y="223">P1_1</text>
<text x="68.5" y="226.8">16</text>
<text x="68.5" y="224.3">15</text>
<text x="49.1" y="229.4">3</text>
<text x="51.5" y="228.1">INT#</text>
<text x="51.5" y="230.7">RST#</text>
<text x="62" y="233.2">P1_5</text>
<text x="62" y="230.7">P1_4</text>
<text x="62" y="228.1">P1_3</text>
<text x="68.5" y="231.9">18</text>
<text x="68.5" y="229.4">17</text>
<text x="62" y="238.3">P1_7</text>
<text x="62" y="235.7">P1_6</text>
<text x="68.5" y="237">20</text>
<text x="68.5" y="234.5">19</text>
<text x="62.3" y="245.9">GND</text>
<text x="68.5" y="244.6">12</text>
<text x="114" y="245.7">外部Flashメモリ（未実装）</text>
<text x="154.5" y="266.2">1</text>
<text x="154.5" y="268.8">2</text>
<text x="156.9" y="267.5">CS#</text>
<text x="185.7" y="267.5">VCC</text>
<text x="191.6" y="268.7">7</text>
<text x="191.6" y="266.2">8</text>
<text x="154.5" y="271.3">3</text>
<text x="154.5" y="273.8">4</text>
<text x="156.9" y="270">DO(IO1) HOLD#orRESET#(IO3)</text>
<text x="156.9" y="272.6">WP#(IO2)</text>
<text x="156.9" y="275.1">GND</text>
<text x="183" y="275.1">DI(IO0)</text>
<text x="186.1" y="272.6">CLK</text>
<text x="191.6" y="273.8">5</text>
<text x="191.6" y="271.3">6</text>
</g>
<g font-size="2.3" fill="#000080">
<text x="44.3" y="10.7">VCC</text>
<text x="51.8" y="19.6">Q1</text>
<text x="182.6" y="20.9">R3</text>
<text x="359.9" y="18.3">+3.3V</text>
<text x="13.7" y="24.7">SW2</text>
<text x="51.8" y="29.8">Q2</text>
<text x="119.2" y="26">VCC</text>
<text x="129.3" y="27.2">L1</text>
<text x="255.5" y="24.7">+5V</text>
<text x="269" y="24.7">U10</text>
<text x="290.1" y="24.7">+3.3V</text>
<text x="350.3" y="28.5">SW1</text>
<text x="365.5" y="26">R1</text>
<text x="376.9" y="26">R2</text>
<text x="112.8" y="34.8">C1</text>
<text x="136.9" y="34.8">R5</text>
<text x="191.5" y="33.6">C2</text>
<text x="197.4" y="33.6">+3.3V</text>
<text x="261.4" y="32.3">C8</text>
<text x="296.9" y="32.3">C9</text>
<text x="147.1" y="41.2">U1</text>
<text x="177.5" y="39.9">R4</text>
<text x="191.5" y="41.2">C5</text>
<text x="204.2" y="41.2">C6</text>
<text x="274" y="47.5">GND</text>
<text x="371.9" y="43.7">C3</text>
<text x="390.9" y="45">C4</text>
<text x="50.5" y="52.6">BAT1</text>
<text x="191.5" y="53.9">GND</text>
<text x="352.8" y="59">GND</text>
<text x="44.2" y="64.1">GND</text>
<text x="152.1" y="81.8">C15</text>
<text x="227.8" y="78">+3.3V</text>
<text x="35.8" y="84.4">+5V</text>
<text x="249.9" y="89.5">U15</text>
<text x="158" y="93.3">+3.3V</text>
<text x="213.1" y="93.3">R21</text>
<text x="152.1" y="97.1">C7</text>
<text x="162.3" y="99.6">R7</text>
<text x="169.9" y="97.1">U4</text>
<text x="204.2" y="100.9">U13</text>
<text x="213.1" y="100.9">R18</text>
<text x="223.3" y="106">R19</text>
<text x="232.2" y="108.8">Q4</text>
<text x="308.4" y="111">U6</text>
<text x="49.3" y="118.7">USB1</text>
<text x="308.4" y="125">U7</text>
<text x="37.8" y="136.4">GND</text>
<text x="157.2" y="135.2">GND</text>
<text x="313.4" y="136.4">GND</text>
<text x="132.6" y="177.1">+3.3V</text>
<text x="45" y="182.2">+3.3V</text>
<text x="138.2" y="182.2">R24</text>
<text x="148.3" y="180.9">U14</text>
<text x="189.7" y="186">+3.3V</text>
<text x="272.8" y="180.9">U9</text>
<text x="50.5" y="188.5">U8</text>
<text x="238" y="188.5">+3.3V</text>
<text x="23.9" y="192.3">R22</text>
<text x="130.6" y="197.4">C13</text>
<text x="176.3" y="192.3">R17</text>
<text x="183.4" y="196.1">+3.3V</text>
<text x="22.6" y="203.8">R23</text>
<text x="40.4" y="198.7">R10</text>
<text x="178.8" y="203.8">C12</text>
<text x="228.3" y="203.8">R15</text>
<text x="41.7" y="207.6">R11</text>
<text x="95" y="205">R12</text>
<text x="93.7" y="212.6">R13</text>
<text x="143.2" y="213.9">GND</text>
<text x="232.2" y="215.4">Q3</text>
<text x="243.6" y="211.4">C10</text>
<text x="258.8" y="230.4">GND</text>
<text x="86.1" y="241.9">C11</text>
<text x="170.7" y="252">+3.3V</text>
<text x="69.6" y="259.6">GND</text>
<text x="156" y="263.4">U12</text>
<text x="128" y="274.9">C14</text>
<text x="144.5" y="292.7">GND</text>
<text x="1" y="297.7">1</text>
</g>
<g font-size="2.3" fill="#00f">
<text x="51.8" y="22.1">DO2301E-Q</text>
<text x="182.6" y="23.4">100k</text>
<text x="269" y="20.9">LD1117S33CTR</text>
<text x="338.8" y="26">EC12E1240301</text>
<text x="365.5" y="28.5">10k</text>
<text x="376.9" y="28.5">10k</text>
<text x="51.8" y="32.3">DO2301E-Q</text>
<text x="129.3" y="32.3">470nH</text>
<text x="261.4" y="34.8">100nF</text>
<text x="296.9" y="34.8">10uF</text>
<text x="13.7" y="38.7">SK-3245D-02-L4</text>
<text x="36.6" y="37.4">100k</text>
<text x="112.8" y="37.4">10uF</text>
<text x="136.9" y="39.9">100k</text>
<text x="191.5" y="36.1">10pF</text>
<text x="402.3" y="36.1">B</text>
<text x="402.3" y="41.2">A</text>
<text x="147.1" y="43.7">TPS61021ADSGR</text>
<text x="177.5" y="42.5">316k</text>
<text x="191.5" y="43.7">22uF</text>
<text x="204.2" y="43.7">22uF</text>
<text x="371.9" y="46.3">470nF</text>
<text x="390.9" y="47.5">470nF</text>
<text x="50.5" y="55.2">BH-AAA-A1AJ020</text>
<text x="152.1" y="89.5">100nF</text>
<text x="233.4" y="88.2">22</text>
<text x="29" y="99.6">5.1k</text>
<text x="213.1" y="98.3">330</text>
<text x="24.7" y="104.7">D+</text>
<text x="25.2" y="107.2">D-</text>
<text x="88.6" y="104.7">D-</text>
<text x="88.6" y="107.2">D+</text>
<text x="150.9" y="104.7">100nF</text>
<text x="161" y="102.2">10k</text>
<text x="199.1" y="106">FLASH_CS</text>
<text x="213.1" y="106">100</text>
<text x="249.9" y="102.2">KLJ-01304T-08R07W</text>
<text x="79.8" y="113.6">5.1k</text>
<text x="151.2" y="108.5">SDA</text>
<text x="151.5" y="113.6">CLK</text>
<text x="151.5" y="111">SCL</text>
<text x="199.1" y="113.6">D+</text>
<text x="199.1" y="108.5">MOSI</text>
<text x="199.1" y="111">DISPLAY_RES</text>
<text x="223.3" y="111">100</text>
<text x="232.2" y="112.3">AO3400A</text>
<text x="289.4" y="113.6">SW1</text>
<text x="150.1" y="116.1">MISO</text>
<text x="152.2" y="118.7">INT</text>
<text x="199.1" y="116.1">D-</text>
<text x="199.1" y="118.7">B</text>
<text x="291.8" y="119.9">ZX-QC4545-3.8BSJ</text>
<text x="49.3" y="122.2">GT-USB-7055E</text>
<text x="199.1" y="123.7">CS</text>
<text x="199.1" y="121.2">A</text>
<text x="169.9" y="127.6">ESP32-C</text>
<text x="289.4" y="127.6">SW2</text>
<text x="291.8" y="133.9">ZX-QC4545-3.8BSJ</text>
<text x="185.2" y="184.7">SDA</text>
<text x="138.2" y="187.2">10k</text>
<text x="185.2" y="187.2">SCL</text>
<text x="252.9" y="189.8">MOSI</text>
<text x="23.9" y="194.9">10k</text>
<text x="182.6" y="192.3">10k</text>
<text x="243" y="197.4">DISPLAY_RES</text>
<text x="252.9" y="194.9">MISO</text>
<text x="254.3" y="192.3">CLK</text>
<text x="40.4" y="201.2">10k</text>
<text x="82.3" y="199.9">LED1</text>
<text x="82.3" y="202.5">LED2</text>
<text x="130.6" y="201.2">100nF</text>
<text x="148.3" y="203.8">LSM6DS3TR-C</text>
<text x="255.6" y="199.9">CS</text>
<text x="22.6" y="206.3">10k</text>
<text x="82.3" y="205">LED3</text>
<text x="82.3" y="207.6">BLK</text>
<text x="95" y="207.6">10k</text>
<text x="178.8" y="206.3">100nF</text>
<text x="228.3" y="206.3">10k</text>
<text x="41.7" y="210.1">10k</text>
<text x="93.7" y="215.2">10k</text>
<text x="252.5" y="212.6">10</text>
<text x="12.8" y="220.3">SDA</text>
<text x="13" y="217.7">SCL</text>
<text x="103.9" y="220.3">SW2</text>
<text x="210" y="216.5">BLK</text>
<text x="232.2" y="219">S8050</text>
<text x="243.6" y="219">100nF</text>
<text x="272.8" y="219">HS096T01H13</text>
<text x="22.7" y="227.9">INT</text>
<text x="103.9" y="222.8">SW1</text>
<text x="86.1" y="244.4">100nF</text>
<text x="50.5" y="249.5">PCA9539PW(UMW)</text>
<text x="130.1" y="267.3">FLASH_CS</text>
<text x="136.1" y="269.8">MISO</text>
<text x="205.5" y="274.9">MOSI</text>
<text x="205.5" y="272.3">CLK</text>
<text x="128" y="278.7">100nF</text>
<text x="156" y="278.7">W25Q64JVSSIQ</text>
</g>
<text font-size="2.3" fill="#a00000" x="274.1" y="34.8">GND</text>
<g font-size="1.7">
<text x="202.5" y="102.3">1</text>
<text x="207.5" y="102.3">2</text>
</g>
<g font-size="1.6" fill="#000080">
<text x="36.6" y="35">R6</text>
<text x="233.4" y="85.8">R20</text>
<text x="29" y="97.2">R8</text>
<text x="79.8" y="111.2">R9</text>
<text x="252.5" y="207.7">R14</text>
</g>
</svg>
